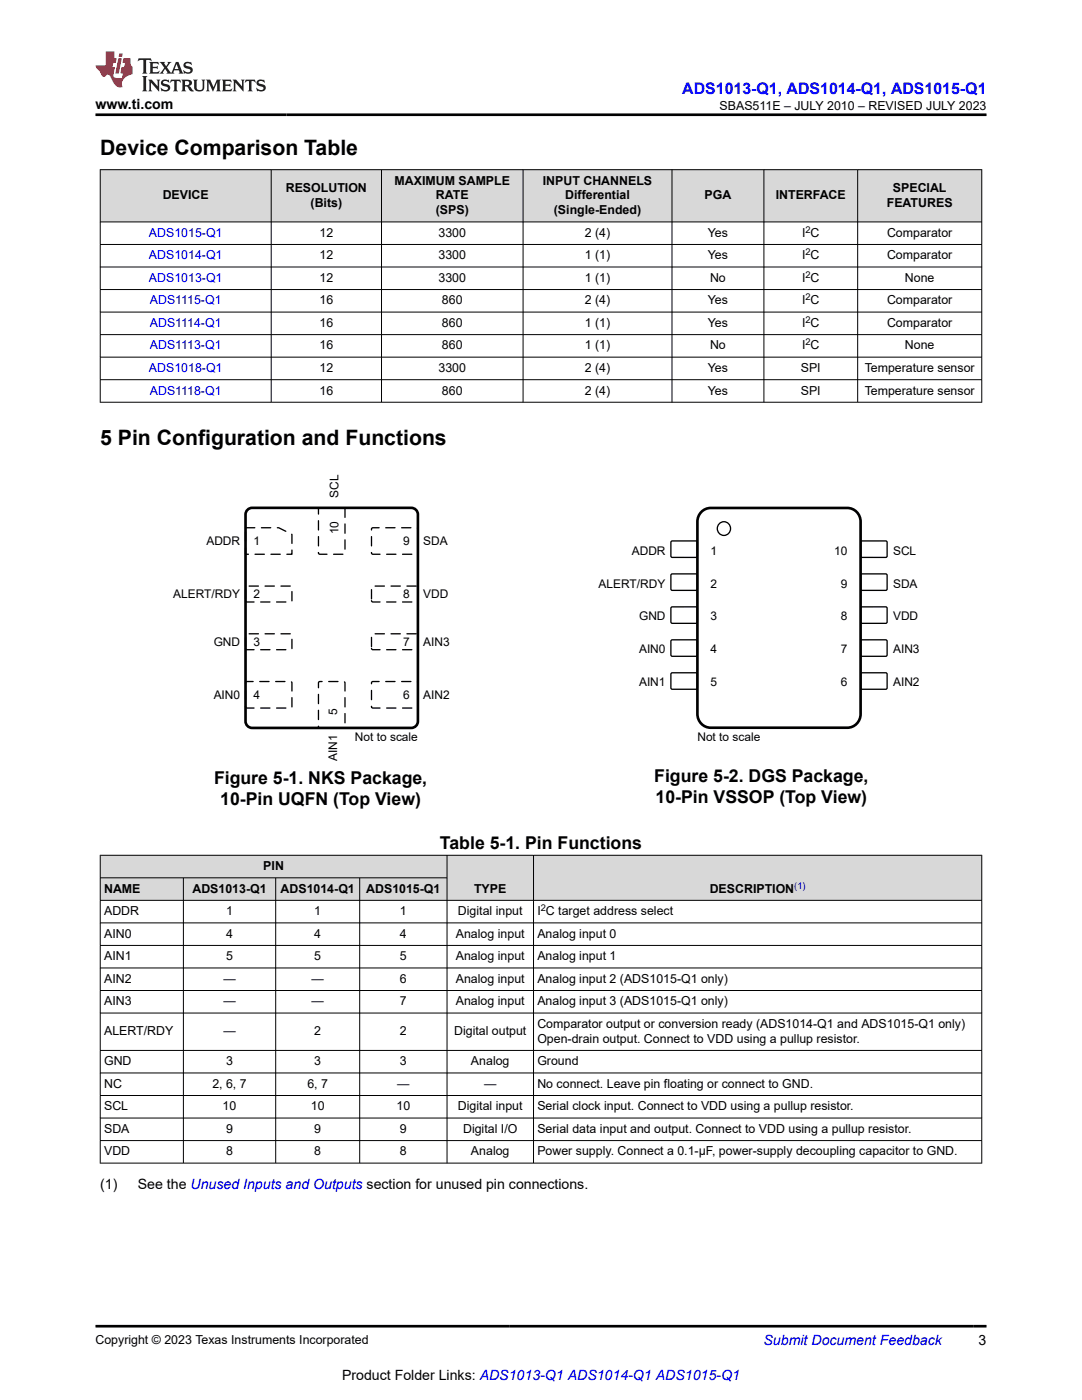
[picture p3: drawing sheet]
<svg xmlns="http://www.w3.org/2000/svg" width="216mm" height="279mm" viewBox="0 0 216 279" stroke-linecap="round" stroke-linejoin="round" font-family="sans-serif">
<g fill="#d8d8d8">
<path d="M20 33.9h175.9v10.4h-175.9z" fill-rule="evenodd"/>
<path d="M20.1 33.9h34v10.3h-34z" fill-rule="evenodd"/>
<path d="M54.2 33.9h21.9v10.3h-21.9z" fill-rule="evenodd"/>
<path d="M76.2 33.9h28.1v10.3h-28.1z" fill-rule="evenodd"/>
<path d="M104.4 33.9h29.6v10.3h-29.6z" fill-rule="evenodd"/>
<path d="M134.1 33.9h18.3v10.3h-18.3z" fill-rule="evenodd"/>
<path d="M152.5 33.9h18.6v10.3h-18.6z" fill-rule="evenodd"/>
<path d="M171.2 33.9h24.6v10.3h-24.6z" fill-rule="evenodd"/>
</g>
<g fill="none" stroke="#000" stroke-width=".2">
<path d="M19.9 33.9h176.1M20 33.8v46.5M54.1 33.8v46.5M76.1 33.8v46.5M104.4 33.8v46.5M134.1 33.8v46.5M152.4 33.8v46.5M171.1 33.8v46.5M195.9 33.8v46.5M19.9 44.3h176.1M19.9 48.8h176.1M19.9 53.3h176.1"/>
<path d="M19.9 57.8h176.1M19.9 62.3h176.1M19.9 66.8h176.1M19.9 71.3h176.1M19.9 75.8h176.1M19.9 80.3h176.1"/>
</g>
<g fill="#fff">
<path d="M31.2 94.7h65.3v57.2h-65.3z" fill-rule="evenodd"/>
<path d="M49 105.3h6.6l2.7 1.3v4h-9.3z" fill-rule="evenodd"/>
</g>
<path d="M49 105.3h6.6l2.7 1.3v4h-9.3z" fill="none" stroke="#000" stroke-width=".26" stroke-dasharray="1.9 1.3"/>
<path d="M49 117.1l.3-.1h8.8l.2 .2-.1 2.8-.2 .1h-8.9l-.1-.2z" fill-rule="evenodd" fill="#fff"/>
<path d="M49 117.1l.3-.1h8.8l.2 .2-.1 2.8-.2 .1h-8.9l-.1-.2z" fill="none" stroke="#000" stroke-width=".26" stroke-dasharray="1.9 1.3"/>
<path d="M49 126.6l.3-.1h8.8l.2 .3-.1 2.7-.2 .2-8.9-.1-.1-.2z" fill-rule="evenodd" fill="#fff"/>
<path d="M49 126.6l.3-.1h8.8l.2 .3-.1 2.7-.2 .2-8.9-.1-.1-.2z" fill="none" stroke="#000" stroke-width=".26" stroke-dasharray="1.9 1.3"/>
<path d="M49 136.1l.3-.1h8.8l.2 .3-.1 4.9-.2 .1h-8.9l-.1-.3z" fill-rule="evenodd" fill="#fff"/>
<path d="M49 136.1l.3-.1h8.8l.2 .3-.1 4.9-.2 .1h-8.9l-.1-.3z" fill="none" stroke="#000" stroke-width=".26" stroke-dasharray="1.9 1.3"/>
<path d="M63.6 136.1l.2-.1h4.8l.2 .1v8.9l-.1 .2-4.9 .1-.2-.2z" fill-rule="evenodd" fill="#fff"/>
<path d="M63.6 136.1l.2-.1h4.8l.2 .1v8.9l-.1 .2-4.9 .1-.2-.2z" fill="none" stroke="#000" stroke-width=".26" stroke-dasharray="1.9 1.3"/>
<path d="M74.2 136.1l.2-.1h8.9l.1 .3v4.9l-.3 .1h-8.8l-.2-.3z" fill-rule="evenodd" fill="#fff"/>
<path d="M74.2 136.1l.2-.1h8.9l.1 .3v4.9l-.3 .1h-8.8l-.2-.3z" fill="none" stroke="#000" stroke-width=".26" stroke-dasharray="1.9 1.3"/>
<path d="M74.2 126.6l.2-.1h8.9l.1 .3v2.7l-.3 .2-8.8-.1-.2-.2z" fill-rule="evenodd" fill="#fff"/>
<path d="M74.2 126.6l.2-.1h8.9l.1 .3v2.7l-.3 .2-8.8-.1-.2-.2z" fill="none" stroke="#000" stroke-width=".26" stroke-dasharray="1.9 1.3"/>
<path d="M74.2 117.1l.2-.1h8.9l.1 .2v2.8l-.3 .1h-8.8l-.2-.2z" fill-rule="evenodd" fill="#fff"/>
<path d="M74.2 117.1l.2-.1h8.9l.1 .2v2.8l-.3 .1h-8.8l-.2-.2z" fill="none" stroke="#000" stroke-width=".26" stroke-dasharray="1.9 1.3"/>
<path d="M74.2 105.5l.2-.2 8.9 .1 .1 .2v4.9l-.3 .1h-8.8l-.2-.3z" fill-rule="evenodd" fill="#fff"/>
<path d="M74.2 105.5l.2-.2 8.9 .1 .1 .2v4.9l-.3 .1h-8.8l-.2-.3z" fill="none" stroke="#000" stroke-width=".26" stroke-dasharray="1.9 1.3"/>
<path d="M63.6 101.5l.2-.1h4.8l.2 .1v8.8l-.1 .3h-4.9l-.2-.1z" fill-rule="evenodd" fill="#fff"/>
<path d="M63.6 101.5l.2-.1h4.8l.2 .1v8.8l-.1 .3h-4.9l-.2-.1z" fill="none" stroke="#000" stroke-width=".26" stroke-dasharray="1.9 1.3"/>
<path d="M49.2 101.9l.7-.5h.4h31.8a1.32 1.32 0 0 1 1.3 1.3v41.3a1.32 1.32 0 0 1-1.3 1.3h-31.8a1.32 1.32 0 0 1-1.3-1.3v-41.3z" fill="none" stroke="#000" stroke-width=".53"/>
<g fill="#fff">
<path d="M119.1 94.7h65.3v57.2h-65.3z" fill-rule="evenodd"/>
<path d="M134 108h5l.2 .2-.1 2.9-.2 .1h-4.9l-.1-.2v-2.8z" fill-rule="evenodd"/>
</g>
<path d="M134 108h5l.2 .2-.1 2.9-.2 .1h-4.9l-.1-.2v-2.8z" fill="none" stroke="#000" stroke-width=".26"/>
<path d="M171.9 108h5l.1 .2v2.9l-.2 .1h-4.9l-.2-.2v-2.8z" fill-rule="evenodd" fill="#fff"/>
<path d="M171.9 108h5l.1 .2v2.9l-.2 .1h-4.9l-.2-.2v-2.8z" fill="none" stroke="#000" stroke-width=".26"/>
<path d="M134 114.6h5l.2 .2-.1 2.9-.2 .1h-4.9l-.1-.3v-2.7z" fill-rule="evenodd" fill="#fff"/>
<path d="M134 114.6h5l.2 .2-.1 2.9-.2 .1h-4.9l-.1-.3v-2.7z" fill="none" stroke="#000" stroke-width=".26"/>
<path d="M171.9 114.6h5l.1 .2v2.9l-.2 .1h-4.9l-.2-.3v-2.7z" fill-rule="evenodd" fill="#fff"/>
<path d="M171.9 114.6h5l.1 .2v2.9l-.2 .1h-4.9l-.2-.3v-2.7z" fill="none" stroke="#000" stroke-width=".26"/>
<path d="M134 121.2l5-.1 .2 .3-.1 2.9-.2 .1h-4.9l-.1-.3v-2.7z" fill-rule="evenodd" fill="#fff"/>
<path d="M134 121.2l5-.1 .2 .3-.1 2.9-.2 .1h-4.9l-.1-.3v-2.7z" fill="none" stroke="#000" stroke-width=".26"/>
<path d="M171.9 121.2l5-.1 .1 .3v2.9l-.2 .1h-4.9l-.2-.3v-2.7z" fill-rule="evenodd" fill="#fff"/>
<path d="M171.9 121.2l5-.1 .1 .3v2.9l-.2 .1h-4.9l-.2-.3v-2.7z" fill="none" stroke="#000" stroke-width=".26"/>
<path d="M134 127.7h5l.2 .3-.1 2.8-.2 .2-4.9-.1-.1-.2v-2.7z" fill-rule="evenodd" fill="#fff"/>
<path d="M134 127.7h5l.2 .3-.1 2.8-.2 .2-4.9-.1-.1-.2v-2.7z" fill="none" stroke="#000" stroke-width=".26"/>
<path d="M171.9 127.7h5l.1 .3v2.8l-.2 .2-4.9-.1-.2-.2v-2.7z" fill-rule="evenodd" fill="#fff"/>
<path d="M171.9 127.7h5l.1 .3v2.8l-.2 .2-4.9-.1-.2-.2v-2.7z" fill="none" stroke="#000" stroke-width=".26"/>
<path d="M134 134.3h5l.2 .2-.1 2.9-.2 .2-4.9-.1-.1-.2v-2.8z" fill-rule="evenodd" fill="#fff"/>
<path d="M134 134.3h5l.2 .2-.1 2.9-.2 .2-4.9-.1-.1-.2v-2.8z" fill="none" stroke="#000" stroke-width=".26"/>
<path d="M171.9 134.3h5l.1 .2v2.9l-.2 .2-4.9-.1-.2-.2v-2.8z" fill-rule="evenodd" fill="#fff"/>
<g fill="none" stroke="#000" stroke-width=".26">
<path d="M171.9 134.3h5l.1 .2v2.9l-.2 .2-4.9-.1-.2-.2v-2.8z"/>
<circle cx="144.4" cy="105.5" r="1.35"/>
</g>
<path d="M140.2 102l1-.6h.6h27.3a2.69 2.69 0 0 1 2.6 2.7v38.4a2.7 2.7 0 0 1-2.6 2.7h-27.3a2.69 2.69 0 0 1-2.6-2.7v-38.4a2.77 2.77 0 0 1 1-2.1z" fill="none" stroke="#000" stroke-width=".53"/>
<g fill="#d8d8d8">
<path d="M20 170.7h175.9v4.5h-175.9z" fill-rule="evenodd"/>
<path d="M20.1 170.8h69v4.3h-69z" fill-rule="evenodd"/>
<path d="M89.3 170.8h17.1v8.8h-17.1z" fill-rule="evenodd"/>
<path d="M106.5 170.8h89.3v8.8h-89.3z" fill-rule="evenodd"/>
<path d="M20.1 175.2h16.4v4.4h-16.4z" fill-rule="evenodd"/>
<path d="M36.7 175.2h18.3v4.4h-18.3z" fill-rule="evenodd"/>
<path d="M55.1 175.2h16.6v4.4h-16.6z" fill-rule="evenodd"/>
<path d="M71.8 175.2h17.3v4.4h-17.3z" fill-rule="evenodd"/>
</g>
<g fill="none" stroke="#000" stroke-width=".2">
<path d="M19.9 170.7h176.1M19.9 175.2h69.4M19.9 179.7h176.1M20 170.6v61.6M36.6 175.2v57M55 175.2v57M71.8 175.2v57M89.2 170.6v61.6M106.5 170.6v61.6M195.9 170.6v61.6M19.9 184.2h176.1M19.9 188.7h176.1"/>
<path d="M19.9 193.2h176.1M19.9 197.7h176.1M19.9 202.2h176.1M19.9 209.6h176.1M19.9 214.1h176.1M19.9 218.6h176.1M19.9 223.1h176.1M19.9 227.6h176.1M19.9 232.1h176.1"/>
</g>
<path d="M27.7 11.6l-.2 .6 .5-.2h.6v.1v2.2l-.2 .4h1l-.2-.4v-2.2v-.1h.5l.5 .2-.1-.6zM29.8 12.4l.2 .3v1.6l-.2 .4h1.9l.1-.6a1.08 1.08 0 0 1-1.3 .2v-.7h.6l.4 .2v-.7l-.4 .2h-.6v-.5l.2-.2a1 1 0 0 1 1 .3l-.1-.5zM31.8 12.4l1 1.1-1 1.2h.9l-.2-.2 .4-.8 .5 .8-.2 .2h1.6l-.2-.2 .1-.5h1l.1 .5-.1 .2h.9l-.2-.4-.8-1.9h-.5l-1 2.1-.8-1.1 .9-1h-.8l.2 .2-.5 .6-.3-.6 .1-.2zM35.2 12.8l.4 1h-.8zM36.8 12.5a.65 .65 0 0 0-.2 .7 .65 .65 0 0 0 .6 .5l.7 .1 .1 .3a.79 .79 0 0 1-.7 .4 .79 .79 0 0 1-.7-.5l.1 .7 .2-.1a.93 .93 0 0 0 1.1 0 .93 .93 0 0 0 .4-.9 1.46 1.46 0 0 0-1.2-.6l-.1-.3a1.09 1.09 0 0 1 1.2 .2l-.2-.6-.1 .1-.6-.2zM28.4 15.2l.2 .4v2.2l-.2 .4h1l-.2-.4v-2.2l.2-.4zM29.6 15.9l.2 .4v1.5l-.2 .4h.8l-.3-.4v-1.3l1.7 1.8v-2l.2-.4h-.8l.2 .2 .1 1.1-1.2-1.3zM32.3 16a.65 .65 0 0 0-.2 .8 .65 .65 0 0 0 .7 .4l.6 .2 .1 .2a.79 .79 0 0 1-.7 .4 .79 .79 0 0 1-.7-.5l.1 .7 .2-.1a.93 .93 0 0 0 1.1 .1 .93 .93 0 0 0 .4-1 1.46 1.46 0 0 0-1.2-.5l-.1-.4a1.09 1.09 0 0 1 1.2 .2l-.2-.6-.1 .1-.6-.1zM34.1 15.9l-.1 .6a.63 .63 0 0 1 .7-.3l.1 1.6-.3 .4h1l-.2-.4v-1.6a.66 .66 0 0 1 .8 .3l-.1-.6zM36.2 15.9l.2 .4v1.5l-.2 .4h.9l-.2-.2v-.7h.5l.1 .2a.79 .79 0 0 0 1.2 .6l-1-.9a.61 .61 0 0 0 .6-.6 .61 .61 0 0 0-.5-.7zM36.9 16.2h.2a.47 .47 0 0 1 .5 .1 .47 .47 0 0 1 .1 .5l-.2 .1-.6 .1zM38.5 15.9l.2 .2a2.27 2.27 0 0 0 .4 2 1.04 1.04 0 0 0 1.7-.7v-1.3l.2-.2h-.8l.2 .4v1.1a.6 .6 0 0 1-.6 .6 .6 .6 0 0 1-.6-.6v-1.1l.3-.4zM41.1 15.9l.2 .4v1.5l-.2 .4h.7l-.2-.4v-1.4l.9 1.9 .8-1.9v1.4l-.2 .4h1l-.3-.4v-1.5l.3-.4h-.8l-.7 1.5-.7-1.5zM44.3 15.9l.2 .4v1.5l-.2 .4h1.9l.1-.6a1.09 1.09 0 0 1-1.3 .2v-.7h.6l.4 .2v-.6l-.4 .2h-.6v-.6l.2-.1a1.01 1.01 0 0 1 1 .3l-.1-.6zM46.4 15.9l.3 .4v1.5l-.3 .4h.8l-.2-.4v-1.3l1.6 1.8v-2l.2-.4h-.7l.2 .2v1.1l-1.2-1.3zM49 15.9l-.1 .6a.63 .63 0 0 1 .8-.3v1.6l-.3 .4h1l-.2-.4v-1.6a.66 .66 0 0 1 .8 .3l-.1-.6zM51.4 16a.65 .65 0 0 0-.2 .8 .65 .65 0 0 0 .6 .4l.6 .2 .2 .2a.79 .79 0 0 1-.8 .4 .79 .79 0 0 1-.6-.5l.1 .7 .2-.1a.93 .93 0 0 0 1 .1 .93 .93 0 0 0 .5-1 1.46 1.46 0 0 0-1.3-.5l-.1-.4a1.09 1.09 0 0 1 1.3 .2l-.2-.6-.2 .1-.5-.1z" fill="#231f20"/>
<path d="M21.1 10.3v2.7h-2.1l.1 .4 .9 1a.95 .95 0 0 0 .9 .9 .59 .59 0 0 1 .6-.4 .59 .59 0 0 1 .5 .3l.4 .8a1.59 1.59 0 0 0 2.1 1.4 1.61 1.61 0 0 1 1-2.3l1-.3-.1-1.5a1.59 1.59 0 0 1-.4-1.7h-1.4l-.2 .9h.5l-.1 .9h-.5l-.2 .9v.3l.4 .1-.2 .9h-.6a.73 .73 0 0 1-1.1-.7l.3-1.5h-.5l.2-.9h.5l.2-.9h-.5v-1.3zM23.6 11.6l-.6 3.1h.7l.6-3.1zM23.8 10.7l-.1 .6h.7l.1-.6z" fill="#ed1c24"/>
<path d="M19.1 22.9h177.8M19.1 264.7h177.8" fill="none" stroke="#000" stroke-width=".53"/>
<g font-size="4.2">
<text x="20" y="30.9">Device Comparison Table</text>
<text x="20" y="88.9">5 Pin Configuration and Functions</text>
</g>
<g font-size="3.5">
<text x="42.7" y="156.5">Figure 5-1. NKS Package,</text>
<text x="44" y="160.7">10-Pin UQFN (Top View)</text>
<text x="130.6" y="156.1">Figure 5-2. DGS Package,</text>
<text x="130.8" y="160.4">10-Pin VSSOP (Top View)</text>
<text x="87.8" y="169.5">Table 5-1. Pin Functions</text>
</g>
<text font-size="3.2" fill="#00f" x="136.1" y="18.7">ADS1013-Q1, ADS1014-Q1, ADS1015-Q1</text>
<g font-size="2.8">
<text x="19.1" y="21.8">www.ti.com</text>
<text x="20" y="237.3">(1)</text>
<text x="27.5" y="237.3">See the Unused Inputs and Outputs section for unused pin connections.</text>
<text x="195.3" y="268.5">3</text>
<text x="68.3" y="275.3">Product Folder Links: ADS1013-Q1 ADS1014-Q1 ADS1015-Q1</text>
</g>
<text font-size="2.8" fill="#00f" x="152.4" y="268.5">Submit Document Feedback</text>
<g font-size="2.5">
<text x="143.6" y="21.9">SBAS511E – JULY 2010 – REVISED JULY 2023</text>
<text x="32.5" y="39.8">DEVICE</text>
<text x="57" y="38.3">RESOLUTION</text>
<text x="62" y="41.3">(Bits)</text>
<text x="78.7" y="36.8">MAXIMUM SAMPLE</text>
<text x="87" y="39.8">RATE</text>
<text x="108.3" y="36.8">INPUT CHANNELS</text>
<text x="112.8" y="39.8">Differential</text>
<text x="140.6" y="39.8">PGA</text>
<text x="154.8" y="39.8">INTERFACE</text>
<text x="177" y="41.3">FEATURES</text>
<text x="178.2" y="38.3">SPECIAL</text>
<text x="63.7" y="47.3">12</text>
<text x="87" y="42.8">(SPS)</text>
<text x="87.5" y="47.3">3300</text>
<text x="110.5" y="42.8">(Single-Ended)</text>
<text x="116.7" y="47.3">2 (4)</text>
<text x="141.2" y="47.3">Yes</text>
<text x="160" y="47.3">I C</text>
<text x="177" y="47.3">Comparator</text>
<text x="63.7" y="51.7">12</text>
<text x="87.5" y="51.7">3300</text>
<text x="116.7" y="51.7">1 (1)</text>
<text x="141.2" y="51.7">Yes</text>
<text x="160" y="51.7">I C</text>
<text x="177" y="51.7">Comparator</text>
<text x="63.7" y="56.2">12</text>
<text x="87.5" y="56.2">3300</text>
<text x="116.7" y="56.2">1 (1)</text>
<text x="141.7" y="56.2">No</text>
<text x="160" y="56.2">I C</text>
<text x="180.6" y="56.2">None</text>
<text x="63.7" y="60.7">16</text>
<text x="63.7" y="65.2">16</text>
<text x="88.2" y="60.7">860</text>
<text x="88.2" y="65.2">860</text>
<text x="116.7" y="60.7">2 (4)</text>
<text x="116.7" y="65.2">1 (1)</text>
<text x="141.2" y="60.7">Yes</text>
<text x="141.2" y="65.2">Yes</text>
<text x="160" y="60.7">I C</text>
<text x="160" y="65.2">I C</text>
<text x="177" y="60.7">Comparator</text>
<text x="177" y="65.2">Comparator</text>
<text x="63.7" y="69.7">16</text>
<text x="88.2" y="69.7">860</text>
<text x="116.7" y="69.7">1 (1)</text>
<text x="141.7" y="69.7">No</text>
<text x="160" y="69.7">I C</text>
<text x="180.6" y="69.7">None</text>
<text x="63.7" y="74.2">12</text>
<text x="87.5" y="74.2">3300</text>
<text x="116.7" y="74.2">2 (4)</text>
<text x="141.2" y="74.2">Yes</text>
<text x="159.8" y="74.2">SPI</text>
<text x="172.5" y="74.2">Temperature sensor</text>
<text x="63.7" y="78.7">16</text>
<text x="88.2" y="78.7">860</text>
<text x="116.7" y="78.7">2 (4)</text>
<text x="141.2" y="78.7">Yes</text>
<text x="159.8" y="78.7">SPI</text>
<text x="172.5" y="78.7">Temperature sensor</text>
<text x="52.5" y="173.6">PIN</text>
<text x="20.8" y="178.1">NAME</text>
<text x="38.4" y="178.1">ADS1013-Q1</text>
<text x="56" y="178.1">ADS1014-Q1</text>
<text x="73.1" y="178.1">ADS1015-Q1</text>
<text x="94.6" y="178.1">TYPE</text>
<text x="141.6" y="178.1">DESCRIPTION</text>
<text x="20.8" y="182.6">ADDR</text>
<text x="45.1" y="182.6">1</text>
<text x="62.7" y="182.6">1</text>
<text x="79.8" y="182.6">1</text>
<text x="91.4" y="182.6">Digital input</text>
<text x="107.2" y="182.6">I C target address select</text>
<text x="20.8" y="187.1">AIN0</text>
<text x="20.8" y="191.6">AIN1</text>
<text x="45.1" y="187.1">4</text>
<text x="45.1" y="191.6">5</text>
<text x="62.7" y="187.1">4</text>
<text x="62.7" y="191.6">5</text>
<text x="79.8" y="187.1">4</text>
<text x="79.8" y="191.6">5</text>
<text x="91" y="187.1">Analog input</text>
<text x="91" y="191.6">Analog input</text>
<text x="107.2" y="187.1">Analog input 0</text>
<text x="107.2" y="191.6">Analog input 1</text>
<text x="20.8" y="196.1">AIN2</text>
<text x="44.6" y="196.1">—</text>
<text x="62.2" y="196.1">—</text>
<text x="79.8" y="196.1">6</text>
<text x="91" y="196.1">Analog input</text>
<text x="107.2" y="196.1">Analog input 2 (ADS1015-Q1 only)</text>
<text x="20.8" y="200.6">AIN3</text>
<text x="44.6" y="200.6">—</text>
<text x="62.2" y="200.6">—</text>
<text x="79.8" y="200.6">7</text>
<text x="91" y="200.6">Analog input</text>
<text x="107.2" y="200.6">Analog input 3 (ADS1015-Q1 only)</text>
<text x="20.8" y="206.6">ALERT/RDY</text>
<text x="44.6" y="206.6">—</text>
<text x="62.7" y="206.6">2</text>
<text x="79.8" y="206.6">2</text>
<text x="90.6" y="206.6">Digital output</text>
<text x="107.2" y="205.1">Comparator output or conversion ready (ADS1014-Q1 and ADS1015-Q1 only)</text>
<text x="107.2" y="208.1">Open-drain output. Connect to VDD using a pullup resistor.</text>
<text x="20.8" y="212.6">GND</text>
<text x="45.1" y="212.6">3</text>
<text x="62.7" y="212.6">3</text>
<text x="79.8" y="212.6">3</text>
<text x="94" y="212.6">Analog</text>
<text x="107.2" y="212.6">Ground</text>
<text x="20.8" y="217.1">NC</text>
<text x="20.8" y="221.6">SCL</text>
<text x="42.4" y="217.1">2, 6, 7</text>
<text x="44.4" y="221.6">10</text>
<text x="61.3" y="217.1">6, 7</text>
<text x="62" y="221.6">10</text>
<text x="79.1" y="221.6">10</text>
<text x="79.3" y="217.1">—</text>
<text x="91.4" y="221.6">Digital input</text>
<text x="96.6" y="217.1">—</text>
<text x="107.2" y="217.1">No connect. Leave pin floating or connect to GND.</text>
<text x="107.2" y="221.6">Serial clock input. Connect to VDD using a pullup resistor.</text>
<text x="20.8" y="226.1">SDA</text>
<text x="45.1" y="226.1">9</text>
<text x="62.7" y="226.1">9</text>
<text x="79.8" y="226.1">9</text>
<text x="92.4" y="226.1">Digital I/O</text>
<text x="107.2" y="226.1">Serial data input and output. Connect to VDD using a pullup resistor.</text>
<text x="20.8" y="230.6">VDD</text>
<text x="45.1" y="230.6">8</text>
<text x="62.7" y="230.6">8</text>
<text x="79.8" y="230.6">8</text>
<text x="94" y="230.6">Analog</text>
<text x="107.2" y="230.6">Power supply. Connect a 0.1-μF, power-supply decoupling capacitor to GND.</text>
<text x="19.1" y="268.2">Copyright © 2023 Texas Instruments Incorporated</text>
</g>
<g font-size="2.5" fill="#00f">
<text x="29.7" y="47.3">ADS1015-Q1</text>
<text x="29.7" y="51.7">ADS1014-Q1</text>
<text x="29.7" y="56.2">ADS1013-Q1</text>
<text x="29.9" y="60.7">ADS1115-Q1</text>
<text x="29.9" y="65.2">ADS1114-Q1</text>
<text x="29.9" y="69.7">ADS1113-Q1</text>
<text x="29.7" y="74.2">ADS1018-Q1</text>
<text x="29.9" y="78.7">ADS1118-Q1</text>
</g>
<g font-size="2.4">
<text x="67.5" y="99.4" transform="rotate(-90 67.5 99.4)">SCL</text>
<text x="67.5" y="106.6" transform="rotate(-90 67.5 106.6)">10</text>
<text x="41.2" y="108.8">ADDR</text>
<text x="50.6" y="108.8">1</text>
<text x="80.5" y="108.8">9</text>
<text x="84.4" y="108.8">SDA</text>
<text x="126.1" y="110.7">ADDR</text>
<text x="141.8" y="110.7">1</text>
<text x="166.4" y="110.7">10</text>
<text x="178.2" y="110.7">SCL</text>
<text x="34.6" y="119.3">ALERT/RDY</text>
<text x="50.6" y="119.3">2</text>
<text x="80.5" y="119.3">8</text>
<text x="84.4" y="119.3">VDD</text>
<text x="119.4" y="117.2">ALERT/RDY</text>
<text x="141.8" y="117.2">2</text>
<text x="167.8" y="117.2">9</text>
<text x="178.2" y="117.2">SDA</text>
<text x="127.5" y="123.8">GND</text>
<text x="141.8" y="123.8">3</text>
<text x="167.8" y="123.8">8</text>
<text x="178.2" y="123.8">VDD</text>
<text x="42.6" y="128.9">GND</text>
<text x="50.6" y="128.9">3</text>
<text x="80.5" y="128.9">7</text>
<text x="84.4" y="128.9">AIN3</text>
<text x="127.5" y="130.4">AIN0</text>
<text x="141.8" y="130.4">4</text>
<text x="167.8" y="130.4">7</text>
<text x="178.2" y="130.4">AIN3</text>
<text x="127.5" y="137">AIN1</text>
<text x="141.8" y="137">5</text>
<text x="167.8" y="137">6</text>
<text x="178.2" y="137">AIN2</text>
<text x="42.6" y="139.5">AIN0</text>
<text x="50.6" y="139.5">4</text>
<text x="67.2" y="142.6" transform="rotate(-90 67.2 142.6)">5</text>
<text x="80.5" y="139.5">6</text>
<text x="84.4" y="139.5">AIN2</text>
<text x="70.8" y="147.9">Not to scale</text>
<text x="139.2" y="147.9">Not to scale</text>
<text x="67.2" y="151.9" transform="rotate(-90 67.2 151.9)">AIN1</text>
</g>
<g font-size="1.9">
<text x="160.7" y="46.4">2</text>
<text x="160.7" y="50.9">2</text>
<text x="160.7" y="55.4">2</text>
<text x="160.7" y="59.9">2</text>
<text x="160.7" y="64.4">2</text>
<text x="160.7" y="68.9">2</text>
<text x="107.9" y="181.8">2</text>
</g>
<text font-size="1.9" fill="#00f" x="158.5" y="177.3">(1)</text>
</svg>
